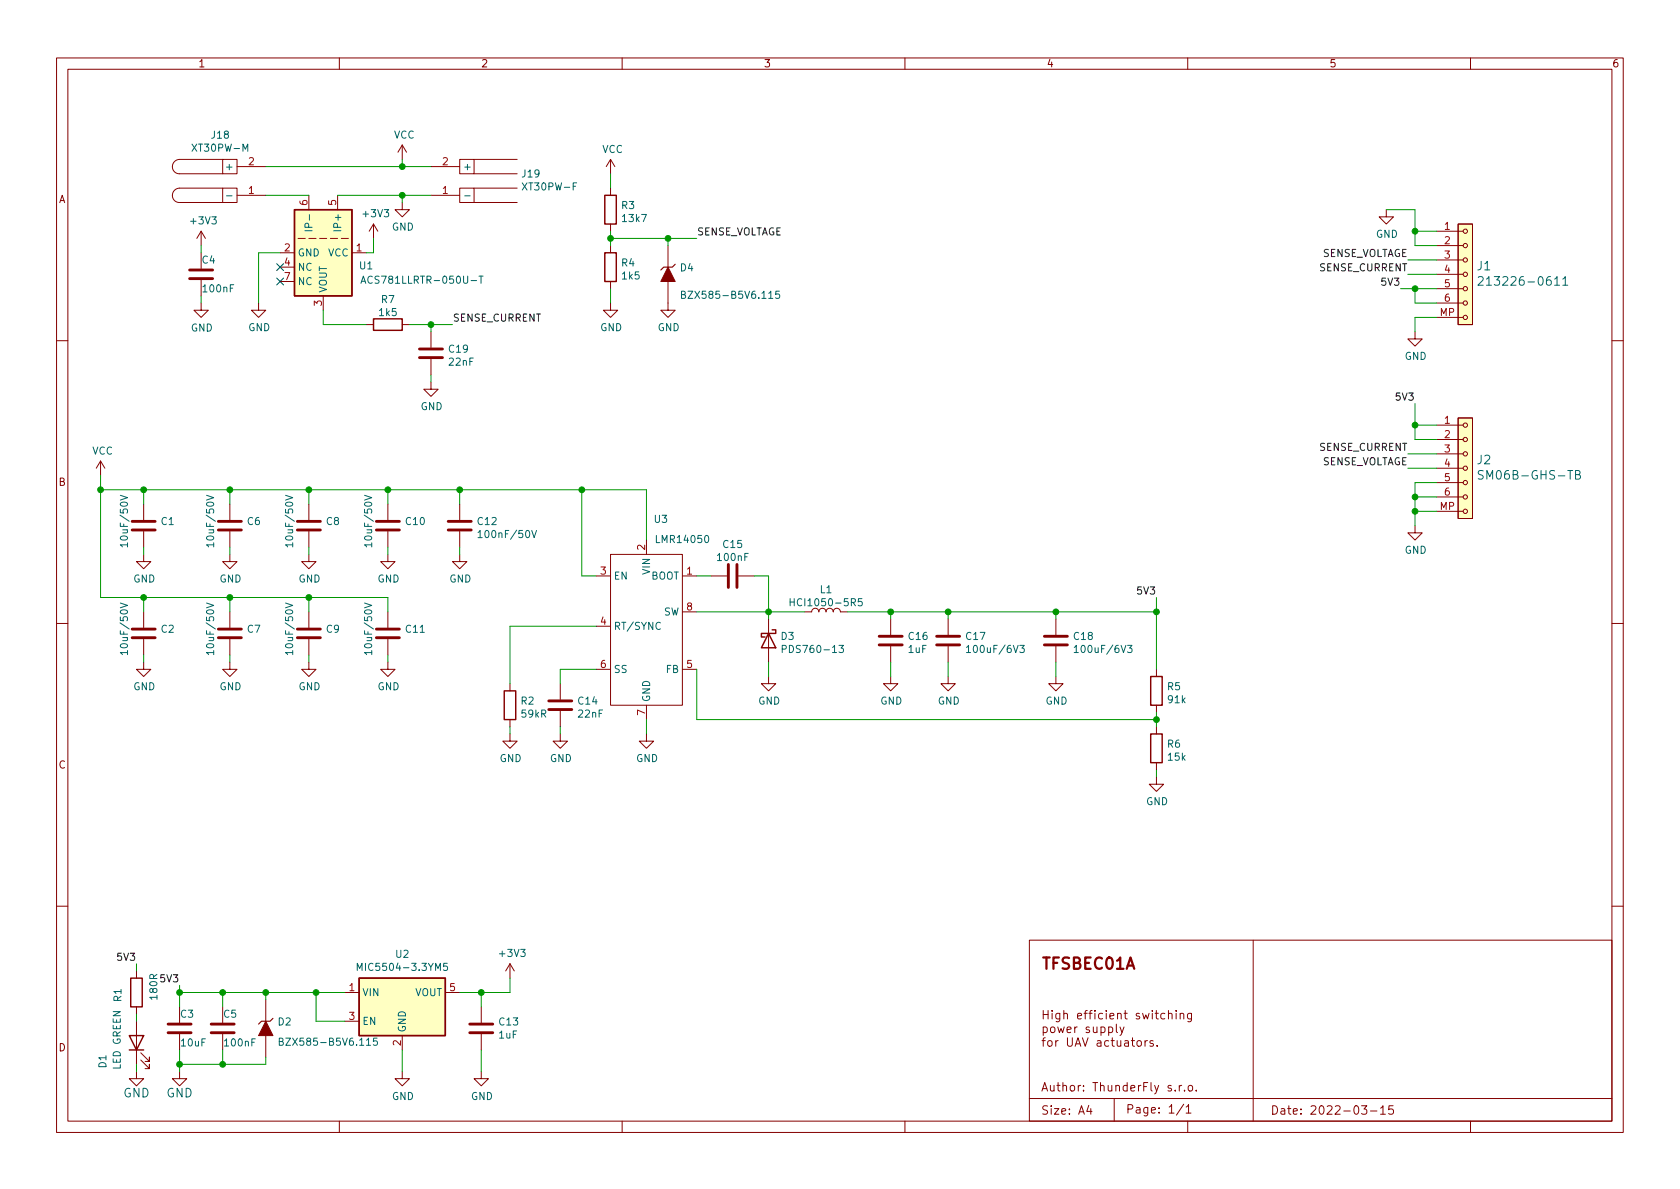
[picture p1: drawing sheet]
<svg xmlns="http://www.w3.org/2000/svg" width="297mm" height="210mm" viewBox="0 0 297 210" stroke-linecap="round" stroke-linejoin="round" font-family="sans-serif">
<g fill="none" stroke="#840000" stroke-width=".18">
<path d="M10 10.2h277v190.1h-277zM12 12.2h273v186.1h-273zM60 10.2v2M110 10.2v2M160 10.2v2M210 10.2v2M260 10.2v2M39.4 33.3h2.5v2.5h-2.5zM39.4 28.2h2.5v2.5h-2.5zM39.4 33.3h-7.6a1.27 1.27 0 0 0-1.3 1.2 1.27 1.27 0 0 0 1.3 1.3h7.6M39.4 28.2h-7.6a1.27 1.27 0 0 0-1.3 1.3 1.27 1.27 0 0 0 1.3 1.2h7.6M41.9 34.5h5.1"/>
<path d="M41.9 29.5h5.1M54.6 34.5v2.6M59.7 34.5v2.6M66 39.6l-.7 1.3M66 39.6v2.6M66 39.6l.8 1.3M71.1 35.8v1.3h1.3l-1.3 1.2-1.3-1.2h1.3M71.1 25.6l-.7 1.3M71.1 25.6v2.6M71.1 25.6l.8 1.3M76.2 34.5h5.1M76.2 29.5h5.1"/>
<path d="M81.3 33.3h2.5v2.5h-2.5zM81.3 28.2h2.5v2.5h-2.5zM83.8 35.8h7.6M83.8 30.7h7.6M83.8 33.3h7.6M83.8 28.2h7.6M107.9 28.2v2.5M107.9 33.3v1.2M107.9 39.6v1.3M107.9 28.2l-.7 1.3M107.9 28.2l.8 1.3M245.1 37.1v1.2h1.3l-1.3 1.3-1.3-1.3h1.3"/>
<path d="M257.8 39.6h2.5v17.8h-2.5zM35.6 53.6v1.3h1.2l-1.2 1.2-1.3-1.2h1.3M35.6 40.9l-.8 1.3M35.6 40.9v2.5M35.6 44.7v2.8M35.6 49.5v2.8M35.6 40.9l.7 1.3M45.7 53.6v1.3h1.3l-1.3 1.2-1.3-1.2h1.3M49.5 44.7h2.6M49.5 47.2h2.6M49.5 49.8h2.6M52.7 42.2h1.3"/>
<path d="M54.6 42.2h1.3M56.5 42.2h1.3M57.1 52.3v2.6M58.4 42.2h1.3M60.3 42.2h1.3M62.2 44.7h2.6M64.8 57.4h1.2M71.1 57.4h1.3M76.2 58.7v2.8M107.9 53.6v1.3h1.3l-1.3 1.2-1.2-1.2h1.2M107.9 43.4v1.3M107.9 49.8v1.2"/>
<path d="M118.1 49.8v5.1h1.3l-1.3 1.2-1.3-1.2h1.3M118.1 43.4v3.8M250.2 58.7v1.2h1.3l-1.3 1.3-1.3-1.3h1.3M254 56.1h4.7M254 53.6h4.7M254 51h4.7M254 48.5h4.7M254 46h4.7M254 43.4h4.7M254 40.9h4.7M10 60.2h2M76.2 67.6v1.2h1.3l-1.3 1.3-1.3-1.3h1.3"/>
<path d="M76.2 63.5v2.8M254 77.7h4.7M254 75.2h4.7M257.8 73.9h2.5v17.8h-2.5zM285 60.2h2M17.8 81.5l-.8 1.3M17.8 81.5v2.6M17.8 81.5l.7 1.3M25.4 98v1.3h1.3l-1.3 1.3-1.3-1.3h1.3M25.4 89.1v2.8M25.4 94v2.8M40.6 98v1.3h1.3l-1.3 1.3-1.2-1.3h1.2"/>
<path d="M40.6 89.1v2.8M40.6 94v2.8M54.6 98v1.3h1.3l-1.3 1.3-1.3-1.3h1.3M54.6 89.1v2.8M54.6 94v2.8M68.6 98v1.3h1.2l-1.2 1.3-1.3-1.3h1.3M68.6 89.1v2.8M68.6 94v2.8M81.3 98v1.3h1.2l-1.2 1.3-1.3-1.3h1.3M81.3 89.1v2.8M81.3 94v2.8M107.9 98h12.7v26.7h-12.7z"/>
<path d="M114.3 95.5v2.5M250.2 93v1.2h1.3l-1.3 1.3-1.3-1.3h1.3M254 90.4h4.7M254 87.9h4.7M254 85.3h4.7M254 82.8h4.7M254 80.3h4.7M10 110.2h2M25.4 117.1v1.3h1.3l-1.3 1.2-1.3-1.2h1.3M25.4 108.2v2.8M25.4 113v2.8M40.6 117.1v1.3h1.3l-1.3 1.2-1.2-1.2h1.2"/>
<path d="M40.6 108.2v2.8M40.6 113v2.8M54.6 117.1v1.3h1.3l-1.3 1.2-1.3-1.2h1.3M54.6 108.2v2.8M54.6 113v2.8M68.6 117.1v1.3h1.2l-1.2 1.2-1.3-1.2h1.3M68.6 108.2v2.8M68.6 113v2.8M105.4 101.8h2.5M105.4 110.7h2.5M105.4 118.4h2.5M120.6 101.8h2.6"/>
<path d="M120.6 118.4h2.6M120.6 108.2h2.6M125.7 101.8h2.8M130.6 101.8h2.7M135.9 119.6v1.3h1.3l-1.3 1.3-1.3-1.3h1.3M135.9 109.5v7.6M142.2 108.2h1.3a.64 .64 0 0 1 .6-.6 .64 .64 0 0 1 .7 .6 .64 .64 0 0 1 .6-.6 .64 .64 0 0 1 .6 .6 .64 .64 0 0 1 .7-.6 .64 .64 0 0 1 .6 .6 .64 .64 0 0 1 .7-.6 .64 .64 0 0 1 .6 .6h1.3M157.5 119.6v1.3h1.2l-1.2 1.3-1.3-1.3h1.3M157.5 109.5v2.8M157.5 114.3v2.8M167.6 119.6v1.3h1.3l-1.3 1.3-1.2-1.3h1.2M167.6 109.5v2.8"/>
<path d="M167.6 114.3v2.8M186.7 119.6v1.3h1.3l-1.3 1.3-1.3-1.3h1.3M186.7 109.5v2.8M186.7 114.3v2.8M204.5 118.4v1.2M285 110.2h2M90.2 129.8v1.3h1.2l-1.2 1.2-1.3-1.2h1.3M90.2 120.9v1.3M90.2 127.2v1.3M99.1 129.8v1.3h1.2l-1.2 1.2-1.3-1.2h1.3M99.1 120.9v2.8M99.1 125.7v2.8"/>
<path d="M114.3 129.8v1.3h1.3l-1.3 1.2-1.3-1.2h1.3M114.3 124.7v2.5M204.5 137.4v1.3h1.2l-1.2 1.2-1.3-1.2h1.3M204.5 124.7v1.3M204.5 128.5v1.3M204.5 134.9v1.2M10 160.2h2M24.1 171.7v1.3M24.1 178v1.3M31.7 178v2.8M39.4 178v2.8M47 176.8v3.8"/>
<path d="M61 175.5h2.5M78.7 175.5h2.6M85.1 178v2.8M90.2 170.4v2.6M90.2 170.4l-.8 1.3M90.2 170.4l.7 1.3M182 166.3h103v32h-103zM184.5 178.7v1.5M184.5 179.4h.8M185.3 178.7v1.5M186 178.7v.1M186 179.2v1"/>
<path d="M187.4 179.2v1.2l-.3 .3-.4-.1M187.4 179.3l-.4-.1-.3 .3v.4l.1 .2h.6M188.1 179.3l.2-.1 .4 .1v.9M188.1 178.7v1.5M190.5 179.7l.7-.2v-.2l-.5-.1-.2 .2 .1 .7h.6M191.7 179.2h.5M192.2 178.7l-.3 .2v1.3M192.5 179.2h.6M193.1 178.7l-.4 .2v1.3M193.6 178.7v.1M193.6 179.2v1M195 179.3l-.5-.1-.3 .3v.4l.2 .2h.6"/>
<path d="M195.6 178.7v.1M195.6 179.2v1M196.2 179.7l.8-.2-.1-.2-.4-.1-.3 .2 .1 .7h.6M197.6 179.3l.2-.1 .4 .1v.9M197.6 179.2v1M198.7 179.2h.6M199 178.7v1.3l.3 .2M201.5 179.3l-.4-.1-.2 .2 .1 .2 .5 .2v.3h-.6M202 179.2l.3 1 .3-.7 .3 .7 .3-1M203.7 178.7v.1M203.7 179.2v1M204.2 179.2h.6"/>
<path d="M204.5 178.7v1.3l.3 .2M206 179.3l-.5-.1-.3 .3v.4l.2 .2h.6M206.6 179.3l.2-.1 .4 .1v.9M206.6 178.7v1.5M208 178.7v.1M208 179.2v1M208.7 179.3l.2-.1 .3 .1 .1 .9M208.7 179.2v1M210.7 179.2v1.2l-.3 .3-.4-.1M210.7 179.3l-.5-.1-.2 .3v.4l.1 .2h.6M221.6 166.3v32M285 160.2h2"/>
<path d="M24.1 189.5v1.2h1.3l-1.3 1.3-1.2-1.3h1.2M24.1 180.6v7.6M24.9 187.4l1.5 1.6v-.8v.8h-.7M24.9 186.2l1.5 1.5v-.8v.8h-.7M31.7 189.5v1.2h1.3l-1.3 1.3-1.2-1.3h1.2M31.7 182.9v2.8M39.4 182.9v2.8M47 183.1v3.8M60 198.3v2M61 180.6h2.5M71.1 189.5v1.2h1.3l-1.3 1.3-1.3-1.3h1.3M71.1 183.1v2.6"/>
<path d="M85.1 189.5v1.2h1.3l-1.3 1.3-1.3-1.3h1.3M85.1 182.9v2.8M110 198.3v2M160 198.3v2M182 194.3h103M184.2 184h.6M184.5 181.7l.4-.1 .3 .3v.4l-.2 .2h-.5M184.5 181.6v1.5M184.8 183.5l-.3 .2v1.3M185.3 184.2l.2-.2 .5 .2v.5l-.1 .2-.4 .1-.2-.1zM185.8 181.7l.2-.1 .5 .1v.6l-.1 .2-.4 .1-.2-.1zM186.7 184v1"/>
<path d="M187 181.6l.3 1 .3-.7 .3 .7 .3-1M187.1 184l-.3 .1-.1 .2M188.7 182.1l.7-.1-.1-.3-.4-.1-.2 .2v.7h.6M188.7 183.5v1.2l.3 .3 .5-.1 .1-.2v-1.2M190 181.6v1M190.1 185l.5-1.5 .5 1.5M190.2 184.6h.8M190.5 181.6l-.3 .1-.2 .2M191.4 183.5l.5 1.5 .5-1.5M192.5 195.5l-.4 1h1M192.6 181.7l-.4-.1-.2 .2 .1 .2 .5 .2v.3h-.6M192.9 196v1"/>
<path d="M193.3 181.6l.1 .9 .3 .1 .3-.1M194 181.6v1M194 184.1h.6l.1 .9M194.7 181.7l.4-.1 .3 .3v.4l-.2 .2h-.5M194.7 184.4h-.5a.29 .29 0 0 0-.3 .3 .29 .29 0 0 0 .3 .3l.5-.1M194.7 181.6v1.5M196 181.7l.5-.1 .2 .3v.4l-.1 .2h-.6M196 184.1l-.4-.1-.3 .3v.4l.2 .2h.5M196 181.6v1.5M196.5 184h.5M196.7 183.5v1.3l.3 .2M197 194.3v4"/>
<path d="M197.4 181.1v1.3l.2 .2M197.5 184l.1 .9 .4 .1 .2-.1M198 181.6l.4 1M198.2 184v1M198.7 181.6l-.5 1.4-.2 .1M198.9 184.1h.6v.9M199.5 184.4h-.5a.29 .29 0 0 0-.2 .3 .29 .29 0 0 0 .2 .3l.5-.1M200 184h.6M200.2 183.5v1.3l.4 .2M201.1 184.2l.2-.2 .4 .2 .1 .5-.1 .2-.4 .1-.2-.1zM202.5 184v1M202.9 184l-.3 .1-.1 .2"/>
<path d="M203.9 184.1l-.4-.1-.2 .2 .1 .2 .5 .2v.3h-.6M204.6 184.9v.1M207.8 192.8v.1M208.5 191.9v1M208.9 191.9l-.3 .1-.1 .2M209.3 195.3l-1.3 1.9M209.4 192.8v.1M209.7 195.8l.4-.5v1.5M209.7 196.8h.9M210 198.3v2M210.2 192l.4-.1 .3 .3v.4l-.3 .3h-.4l-.1-.3v-.4zM211.5 192.8v.1"/>
<path d="M240.7 195.5h1l-.5 .6 .4 .1v.7l-.2 .1h-.4l-.3-.1M242.3 196.5h1.2M244.1 196l.4-.5v1.5M244.1 197h.9M246.3 195.5h-.7l-.1 .7 .2-.1 .5 .1 .2 .2-.1 .5-.2 .1-.6-.1M260 198.3v2"/>
<circle cx="259.1" cy="40.9" r=".38"/>
<circle cx="259.1" cy="43.4" r=".38"/>
<circle cx="259.1" cy="51" r=".38"/>
<circle cx="259.1" cy="48.5" r=".38"/>
<circle cx="259.1" cy="56.1" r=".38"/>
<circle cx="259.1" cy="53.6" r=".38"/>
<circle cx="259.1" cy="46" r=".38"/>
<circle cx="259.1" cy="75.2" r=".38"/>
<circle cx="259.1" cy="77.7" r=".38"/>
<circle cx="259.1" cy="85.3" r=".38"/>
<circle cx="259.1" cy="80.3" r=".38"/>
<circle cx="259.1" cy="90.4" r=".38"/>
<circle cx="259.1" cy="87.9" r=".38"/>
<circle cx="259.1" cy="82.8" r=".38"/>
</g>
<g fill="none" stroke="#006464" stroke-width=".18">
<path d="M40.1 34.6h.9M82.2 34.6h.9M53.9 40.8h1.3M59 40.8h1.3M63.8 50.1l.4-1.3 .5 1.3M63.9 49.7h.6M84.7 48.8h.7M85 48.8v1.3M120.5 52.1l.5-.1 .2-.1-.1-.3-.6-.1v1.3h.5l.2-.2v-.3l-.3-.2M137.8 51.5h-.6l-.1 .6 .2-.1h.4l.2 .2-.1 .4-.2 .2-.5-.2M261.4 49.1l.6-.2 .2 .2v.2l-.9 1.1h.9M276.3 49.3l.5-.4v1.5"/>
<path d="M276.3 50.4h.9M21.3 87.6l1.2 .4-1.2 .4M22.5 96.4h-1.2l.3 .3M22.5 96v.7M36.5 87.6l1.3 .4-1.3 .4M37.8 96.4h-1.3l.4 .3M37.8 96v.7M50.5 87.6l1.3 .4-1.3 .4M51.8 96.4h-1.3l.3 .3M51.8 96v.7M64.5 87.6l1.2 .4-1.2 .4M65.7 96.4h-1.2l.3 .3"/>
<path d="M65.7 96v.7M84.5 94.2l.4-.4v1.3M84.5 95.1h.7M94 93.8l.4 1.3 .5-1.3M262.2 83.3l-.5-.1-.3 .1v.5l.7 .3 .1 .3-.2 .3h-.6M278.6 83.9h.5l.2-.1 .1-.3-.2-.2-.6-.1v1.5h.6l.2-.3a.39 .39 0 0 0-.3-.5M21.3 106.6l1.2 .5-1.2 .4M22.5 115.4h-1.2l.3 .4M22.5 115v.8M36.5 106.6l1.3 .5-1.3 .4M37.8 115.4h-1.3l.4 .4M37.8 115v.8"/>
<path d="M50.5 106.6l1.3 .5-1.3 .4M51.8 115.4h-1.3l.3 .4M51.8 115v.8M64.5 106.6l1.2 .5-1.2 .4M65.7 115.4h-1.2l.3 .4M65.7 115v.8M138.3 114.8l.6-.1 .1-.2v-.3l-.7-.1v1.3M139.7 105.9v1.2M139.7 106.5h.7M148.3 114.1h.8l-.4 .5 .4 .1v.6l-.2 .1-.6-.1M152.4 105.9h-.6l-.1 .6 .2-.2 .4 .1 .2 .2-.1 .4-.2 .1-.5-.1M170.9 114.5l.3-.4v1.3"/>
<path d="M170.9 115.4h.7M180.3 114.1h.8l-.4 .5 .3 .1v.6l-.1 .1-.6-.1M189.9 114.5l.4-.4v1.3M189.9 115.4h.8M199.4 114.1h.8l-.5 .5 .4 .1v.6l-.2 .1-.5-.1M63.2 171.6v-1.3l.4 .9 .4-.9v1.3M79.1 170.3h-.6l-.1 .6 .2-.1 .4 .1 .1 .2v.4l-.2 .1-.5-.1M49.4 184.2l.5-.1 .1-.2v-.2l-.6-.1v1.2h.5l.1-.1 .1-.3-.3-.2M66.7 183.6h-.6l-.1 .6 .2-.1h.4l.1 .2v.4l-.2 .1-.5-.1"/>
</g>
<g fill="none" stroke="#840000" stroke-width=".51">
<path d="M33.5 49.3h4.1M33.5 47.7h4.1M74.2 63.2h4M74.2 61.7h4M23.4 93.7h4M23.4 92.2h4M38.6 93.7h4.1M38.6 92.2h4.1M52.6 93.7h4M52.6 92.2h4M66.5 93.7h4.1M66.5 92.2h4.1"/>
<path d="M79.2 93.7h4.1M79.2 92.2h4.1M128.8 99.8v4.1M130.3 99.8v4.1M23.4 112.8h4M23.4 111.2h4M38.6 112.8h4.1M38.6 111.2h4.1M52.6 112.8h4M52.6 111.2h4M66.5 112.8h4.1M66.5 111.2h4.1"/>
<path d="M155.4 114h4.1M155.4 112.5h4.1M165.6 114h4.1M165.6 112.5h4.1M184.7 114h4M184.7 112.5h4M97 125.5h4.1M97 123.9h4.1M29.7 182.6h4.1M29.7 181.1h4.1M37.3 182.6h4.1M37.3 181.1h4.1"/>
<path d="M83.1 182.6h4M83.1 181.1h4"/>
</g>
<g fill="none" stroke="#840000" stroke-width=".25">
<path d="M52.1 37.1h10.1v15.2h-10.1zM106.9 34.5h2.1v5.1h-2.1zM66 56.4h5.1v2h-5.1zM106.9 44.7h2.1v5.1h-2.1zM135.9 112l1.3 2.5h-2.6zM136.5 111.4h.7v.6h-2.6v.6h.7M203.5 119.6h2v5.1h-2zM89.2 122.2h2v5h-2zM203.5 129.8h2v5.1h-2zM23.1 173h2v5h-2zM63.5 173h15.2v10.1h-15.2zM22.9 183.1h2.5l-1.3 2.6z"/>
<path d="M22.9 185.7h2.5"/>
</g>
<g fill="#ffffc2" stroke="#ffffc2" stroke-width=".18">
<path d="M63.5 173h15.2v10.1h-15.2z"/>
<path d="M52.1 37.1h10.1v15.2h-10.1z"/>
<path d="M257.8 39.6h2.5v17.8h-2.5z"/>
<path d="M257.8 73.9h2.5v17.8h-2.5z"/>
</g>
<path d="M119.4 46.7l-.5 .5h-1.6l-.5 .5M48.3 180.1l-.5 .5h-1.6l-.5 .5" fill="none" stroke="#840000" stroke-width=".2"/>
<g fill="#840000" stroke="#840000" stroke-width=".18">
<path d="M118.1 47.2l1.3 2.6h-2.6z"/>
<path d="M47 180.6l1.3 2.5h-2.6z"/>
</g>
<g fill="none" stroke="#009600" stroke-width=".18">
<path d="M47 34.5h7.6M47 29.5h29.2M59.7 34.5h16.5M71.1 28.2v1.3M71.1 34.5v1.3M107.9 30.7v2.6M245.1 37.1h5.1v6.3h3.8M35.6 43.4v1.3M35.6 52.3v1.3M49.5 44.7h-3.8v8.9M57.1 54.9v2.5h7.7M66 42.2v2.5h-1.2"/>
<path d="M72.4 57.4h7.6M76.2 57.4v1.3M107.9 40.9v2.5M107.9 51v2.6M107.9 42.2h15.3M118.1 42.2v1.2M247.6 51h6.4M248.9 46h5.1M248.9 48.5h5.1M250.2 51v2.6h3.8M250.2 40.9h3.8M254 56.1h-3.8v2.6"/>
<path d="M76.2 66.3v1.3M250.2 71.4v6.3h3.8M250.2 75.2h3.8M17.8 84.1v21.6h50.8v2.5M17.8 86.6h96.5v8.9M25.4 86.6v2.5M25.4 96.8v1.2M40.6 86.6v2.5M40.6 96.8v1.2M54.6 86.6v2.5M54.6 96.8v1.2M68.6 86.6v2.5"/>
<path d="M68.6 96.8v1.2M81.3 86.6v2.5M81.3 96.8v1.2M102.9 86.6v15.2h2.5M248.9 82.8h5.1M248.9 80.3h5.1M250.2 87.9h3.8M250.2 90.4h3.8M254 85.3h-3.8v7.7M25.4 105.7v2.5M25.4 115.8v1.3M40.6 105.7v2.5"/>
<path d="M40.6 115.8v1.3M54.6 105.7v2.5M54.6 115.8v1.3M68.6 115.8v1.3M105.4 110.7h-15.2v10.2M105.4 118.4h-6.3v2.5M123.2 108.2h19M123.2 101.8h2.5M123.2 118.4v8.8h81.3M133.3 101.8h2.6v7.7M135.9 117.1v2.5M149.9 108.2h54.6"/>
<path d="M157.5 108.2v1.3M157.5 117.1v2.5M167.6 108.2v1.3M167.6 117.1v2.5M186.7 108.2v1.3M186.7 117.1v2.5M204.5 105.7v12.7M90.2 128.5v1.3M99.1 128.5v1.3M114.3 127.2v2.6M204.5 126v2.5M204.5 136.1v1.3"/>
<path d="M24.1 170.4v1.3M24.1 179.3v1.3M31.7 175.5h29.3M31.7 174.2v3.8M39.4 175.5v2.5M47 175.5v1.3M55.9 175.5v5.1h5.1M85.1 175.5v2.5M90.2 173v2.5h-8.9M24.1 188.2v1.3M31.7 185.7v3.8M39.4 185.7v2.5"/>
<path d="M47 186.9v1.3h-15.3M71.1 185.7v3.8M85.1 185.7v3.8"/>
</g>
<path d="M48.9 49.2l1.2 1.2M48.9 46.6l1.2 1.2M50.1 49.2l-1.2 1.2M50.1 46.6l-1.2 1.2" fill="none" stroke="#000084" stroke-width=".18"/>
<g fill="#009600" stroke="#009600" stroke-width=".18">
<circle cx="135.9" cy="108.2" r=".51"/>
<circle cx="157.5" cy="108.2" r=".51"/>
<circle cx="250.2" cy="75.2" r=".51"/>
<circle cx="250.2" cy="40.9" r=".51"/>
<circle cx="250.2" cy="51" r=".51"/>
<circle cx="186.7" cy="108.2" r=".51"/>
<circle cx="167.6" cy="108.2" r=".51"/>
<circle cx="204.5" cy="127.2" r=".51"/>
<circle cx="250.2" cy="87.9" r=".51"/>
<circle cx="250.2" cy="90.4" r=".51"/>
<circle cx="204.5" cy="108.2" r=".51"/>
<circle cx="76.2" cy="57.4" r=".51"/>
<circle cx="71.1" cy="34.5" r=".51"/>
<circle cx="71.1" cy="29.5" r=".51"/>
<circle cx="108" cy="42.2" r=".51"/>
<circle cx="118.1" cy="42.2" r=".51"/>
<circle cx="102.9" cy="86.6" r=".51"/>
<circle cx="85.1" cy="175.5" r=".51"/>
<circle cx="25.4" cy="105.7" r=".51"/>
<circle cx="40.6" cy="105.7" r=".51"/>
<circle cx="40.6" cy="86.6" r=".51"/>
<circle cx="25.4" cy="86.6" r=".51"/>
<circle cx="17.8" cy="86.6" r=".51"/>
<circle cx="81.3" cy="86.6" r=".51"/>
<circle cx="68.6" cy="86.6" r=".51"/>
<circle cx="55.9" cy="175.5" r=".51"/>
<circle cx="47" cy="175.5" r=".51"/>
<circle cx="39.4" cy="188.2" r=".51"/>
<circle cx="31.8" cy="175.5" r=".51"/>
<circle cx="39.4" cy="175.5" r=".51"/>
<circle cx="31.8" cy="188.2" r=".51"/>
<circle cx="54.6" cy="86.6" r=".51"/>
<circle cx="54.6" cy="105.7" r=".51"/>
</g>
<text font-size="2.8" fill="#840000" x="184" y="171.4">TFSBEC01A</text>
<g font-size="2.1" fill="#006464">
<text x="261.2" y="47.8">J1</text>
<text x="263" y="50.5">213226-0611</text>
<text x="261.2" y="82.1">J2</text>
<text x="262.4" y="84.8">SM06B-GHS-TB</text>
<text x="21.8" y="194.1">GND</text>
<text x="29.4" y="194.1">GND</text>
</g>
<g font-size="2.1" fill="#840000">
<text x="184" y="193">Author: ThunderFly s.r.o.</text>
<text x="184" y="197.1">Size: A4</text>
<text x="199" y="196.9">Page: 1/1</text>
<text x="224.6" y="197.1">Date: 2022-03-15</text>
</g>
<g font-size="1.8" fill="#840000">
<text x="35" y="11.9">1</text>
<text x="85" y="11.9">2</text>
<text x="135" y="11.9">3</text>
<text x="185" y="11.9">4</text>
<text x="235" y="11.9">5</text>
<text x="285" y="11.9">6</text>
<text x="10.3" y="35.9">A</text>
<text x="10.3" y="85.9">B</text>
<text x="10.3" y="135.9">C</text>
<text x="10.3" y="185.9">D</text>
</g>
<g font-size="1.8" fill="#006464">
<text x="34.4" y="26.8">XT30PW-M</text>
<text x="37.5" y="24.5">J18</text>
<text x="69.6" y="24.5">VCC</text>
<text x="106.5" y="27">VCC</text>
<text x="40.4" y="30.1">+</text>
<text x="81.8" y="30.1">+</text>
<text x="92.4" y="31.4">J19</text>
<text x="92.8" y="33.7">XT30PW-F</text>
<text x="33.9" y="39.7">+3V3</text>
<text x="55.2" y="39.8" transform="rotate(-90 55.2 39.8)">IP-</text>
<text x="60.3" y="40.3" transform="rotate(-90 60.3 40.3)">IP+</text>
<text x="64.3" y="38.4">+3V3</text>
<text x="69.3" y="40.8">GND</text>
<text x="109.9" y="37">R3</text>
<text x="110.2" y="39.3">13k7</text>
<text x="35.7" y="46.6">C4</text>
<text x="52.6" y="45.3">GND</text>
<text x="52.6" y="47.9">NC</text>
<text x="58" y="45.3">VCC</text>
<text x="63.6" y="47.6">U1</text>
<text x="109.9" y="47.1">R4</text>
<text x="120.3" y="48">D4</text>
<text x="243.3" y="42">GND</text>
<text x="36" y="51.7">100nF</text>
<text x="52.6" y="50.4">NC</text>
<text x="57.8" y="51.8" transform="rotate(-90 57.8 51.8)">VOUT</text>
<text x="65.1" y="50.2">ACS781LLRTR-050U-T</text>
<text x="67.4" y="53.6">R7</text>
<text x="110.1" y="49.4">1k5</text>
<text x="121.7" y="52.8">BZX585-B5V6.115</text>
<text x="33.7" y="58.6">GND</text>
<text x="43.9" y="58.5">GND</text>
<text x="67.1" y="55.9">1k5</text>
<text x="106.1" y="58.5">GND</text>
<text x="116.3" y="58.5">GND</text>
<text x="79.4" y="62.4">C19</text>
<text x="79.5" y="64.7">22nF</text>
<text x="248.3" y="63.6">GND</text>
<text x="74.3" y="72.5">GND</text>
<text x="16.3" y="80.4">VCC</text>
<text x="28.5" y="92.8">C1</text>
<text x="43.7" y="92.8">C6</text>
<text x="57.7" y="92.8">C8</text>
<text x="71.8" y="92.8">C10</text>
<text x="84.5" y="92.8">C12</text>
<text x="85.3" y="95.1">100nF/50V</text>
<text x="115.7" y="92.4">U3</text>
<text x="22.6" y="96.1" transform="rotate(-90 22.6 96.1)">10uF/50V</text>
<text x="37.8" y="96.1" transform="rotate(-90 37.8 96.1)">10uF/50V</text>
<text x="51.8" y="96.1" transform="rotate(-90 51.8 96.1)">10uF/50V</text>
<text x="65.8" y="96.1" transform="rotate(-90 65.8 96.1)">10uF/50V</text>
<text x="114.9" y="101.5" transform="rotate(-90 114.9 101.5)">VIN</text>
<text x="116.3" y="96">LMR14050</text>
<text x="127" y="99.2">100nF</text>
<text x="127.9" y="96.9">C15</text>
<text x="248.3" y="97.9">GND</text>
<text x="23.5" y="103">GND</text>
<text x="38.8" y="103">GND</text>
<text x="52.8" y="103">GND</text>
<text x="66.7" y="103">GND</text>
<text x="79.4" y="103">GND</text>
<text x="108.5" y="102.5">EN</text>
<text x="115" y="102.5">BOOT</text>
<text x="140.6" y="107.2">HCI1050-5R5</text>
<text x="145" y="104.9">L1</text>
<text x="28.5" y="111.9">C2</text>
<text x="43.7" y="111.9">C7</text>
<text x="57.7" y="111.9">C9</text>
<text x="71.8" y="111.9">C11</text>
<text x="108.5" y="111.4">RT/SYNC</text>
<text x="117.3" y="108.8">SW</text>
<text x="138.1" y="113.2">D3</text>
<text x="160.7" y="113.2">C16</text>
<text x="170.9" y="113.2">C17</text>
<text x="189.9" y="113.2">C18</text>
<text x="22.6" y="115.1" transform="rotate(-90 22.6 115.1)">10uF/50V</text>
<text x="37.8" y="115.1" transform="rotate(-90 37.8 115.1)">10uF/50V</text>
<text x="51.8" y="115.1" transform="rotate(-90 51.8 115.1)">10uF/50V</text>
<text x="65.8" y="115.1" transform="rotate(-90 65.8 115.1)">10uF/50V</text>
<text x="108.5" y="119">SS</text>
<text x="117.8" y="119">FB</text>
<text x="139.1" y="115.5">PDS760-13</text>
<text x="160.6" y="115.5">1uF</text>
<text x="171.6" y="115.5">100uF/6V3</text>
<text x="190.7" y="115.5">100uF/6V3</text>
<text x="23.5" y="122">GND</text>
<text x="38.8" y="122">GND</text>
<text x="52.8" y="122">GND</text>
<text x="66.7" y="122">GND</text>
<text x="92.1" y="124.6">R2</text>
<text x="102.3" y="124.6">C14</text>
<text x="114.9" y="124.2" transform="rotate(-90 114.9 124.2)">GND</text>
<text x="134" y="124.6">GND</text>
<text x="155.6" y="124.6">GND</text>
<text x="165.8" y="124.6">GND</text>
<text x="184.8" y="124.6">GND</text>
<text x="206.4" y="122">R5</text>
<text x="206.6" y="124.3">91k</text>
<text x="92.3" y="126.9">59kR</text>
<text x="102.3" y="126.9">22nF</text>
<text x="88.3" y="134.7">GND</text>
<text x="97.2" y="134.7">GND</text>
<text x="112.4" y="134.7">GND</text>
<text x="206.4" y="132.2">R6</text>
<text x="206.6" y="134.5">15k</text>
<text x="202.6" y="142.4">GND</text>
<text x="64.2" y="171.7">MIC5504-3.3YM5</text>
<text x="70" y="169.4">U2</text>
<text x="88.5" y="169.2">+3V3</text>
<text x="21.5" y="177.1" transform="rotate(-90 21.5 177.1)">R1</text>
<text x="27.8" y="176.6" transform="rotate(-90 27.8 176.6)">180R</text>
<text x="31.9" y="180">C3</text>
<text x="39.6" y="180">C5</text>
<text x="64" y="176.1">VIN</text>
<text x="73.3" y="176.1">VOUT</text>
<text x="32.1" y="185">10uF</text>
<text x="39.8" y="185">100nF</text>
<text x="49.2" y="181.3">D2</text>
<text x="50.6" y="184.9">BZX585-B5V6.115</text>
<text x="64" y="181.2">EN</text>
<text x="71.8" y="182.6" transform="rotate(-90 71.8 182.6)">GND</text>
<text x="88.2" y="183.6">1uF</text>
<text x="88.3" y="181.3">C13</text>
<text x="18.8" y="188.8" transform="rotate(-90 18.8 188.8)">D1</text>
<text x="21.3" y="189" transform="rotate(-90 21.3 189)">LED GREEN</text>
<text x="69.3" y="194.5">GND</text>
<text x="83.3" y="194.5">GND</text>
</g>
<g font-size="1.8" fill="#a90000">
<text x="44" y="29.2">2</text>
<text x="78.2" y="29.2">2</text>
<text x="44" y="34.3">1</text>
<text x="78.2" y="34.3">1</text>
<text x="54.4" y="36.3" transform="rotate(-90 54.4 36.3)">6</text>
<text x="59.4" y="36.3" transform="rotate(-90 59.4 36.3)">5</text>
<text x="255.4" y="40.6">1</text>
<text x="50.3" y="44.4">2</text>
<text x="50.3" y="47">4</text>
<text x="63" y="44.4">1</text>
<text x="255.4" y="43.2">2</text>
<text x="255.4" y="45.7">3</text>
<text x="50.3" y="49.5">7</text>
<text x="255.4" y="48.3">4</text>
<text x="255.4" y="50.8">5</text>
<text x="255.4" y="53.3">6</text>
<text x="56.9" y="54.1" transform="rotate(-90 56.9 54.1)">3</text>
<text x="254.6" y="55.9">MP</text>
<text x="255.4" y="74.9">1</text>
<text x="255.4" y="77.5">2</text>
<text x="255.4" y="80">3</text>
<text x="255.4" y="82.5">4</text>
<text x="255.4" y="85.1">5</text>
<text x="255.4" y="87.6">6</text>
<text x="254.6" y="90.2">MP</text>
<text x="106.2" y="101.6">3</text>
<text x="114" y="97.3" transform="rotate(-90 114 97.3)">2</text>
<text x="121.4" y="101.6">1</text>
<text x="121.4" y="107.9">8</text>
<text x="106.2" y="110.5">4</text>
<text x="106.2" y="118.1">6</text>
<text x="121.4" y="118.1">5</text>
<text x="114" y="126.5" transform="rotate(-90 114 126.5)">7</text>
<text x="61.7" y="175.3">1</text>
<text x="79.5" y="175.3">5</text>
<text x="61.7" y="180.3">3</text>
<text x="70.9" y="184.9" transform="rotate(-90 70.9 184.9)">2</text>
</g>
<g font-size="1.8" fill="#0f0f0f">
<text x="123.2" y="41.6">SENSE_VOLTAGE</text>
<text x="233.3" y="48">SENSE_CURRENT</text>
<text x="233.4" y="45.4">SENSE_VOLTAGE</text>
<text x="244.5" y="50.5">5V3</text>
<text x="80" y="56.9">SENSE_CURRENT</text>
<text x="247" y="70.8">5V3</text>
<text x="233.3" y="79.7">SENSE_CURRENT</text>
<text x="233.4" y="82.3">SENSE_VOLTAGE</text>
<text x="201.3" y="105.1">5V3</text>
<text x="21" y="169.9">5V3</text>
<text x="28.6" y="173.7">5V3</text>
</g>
</svg>
